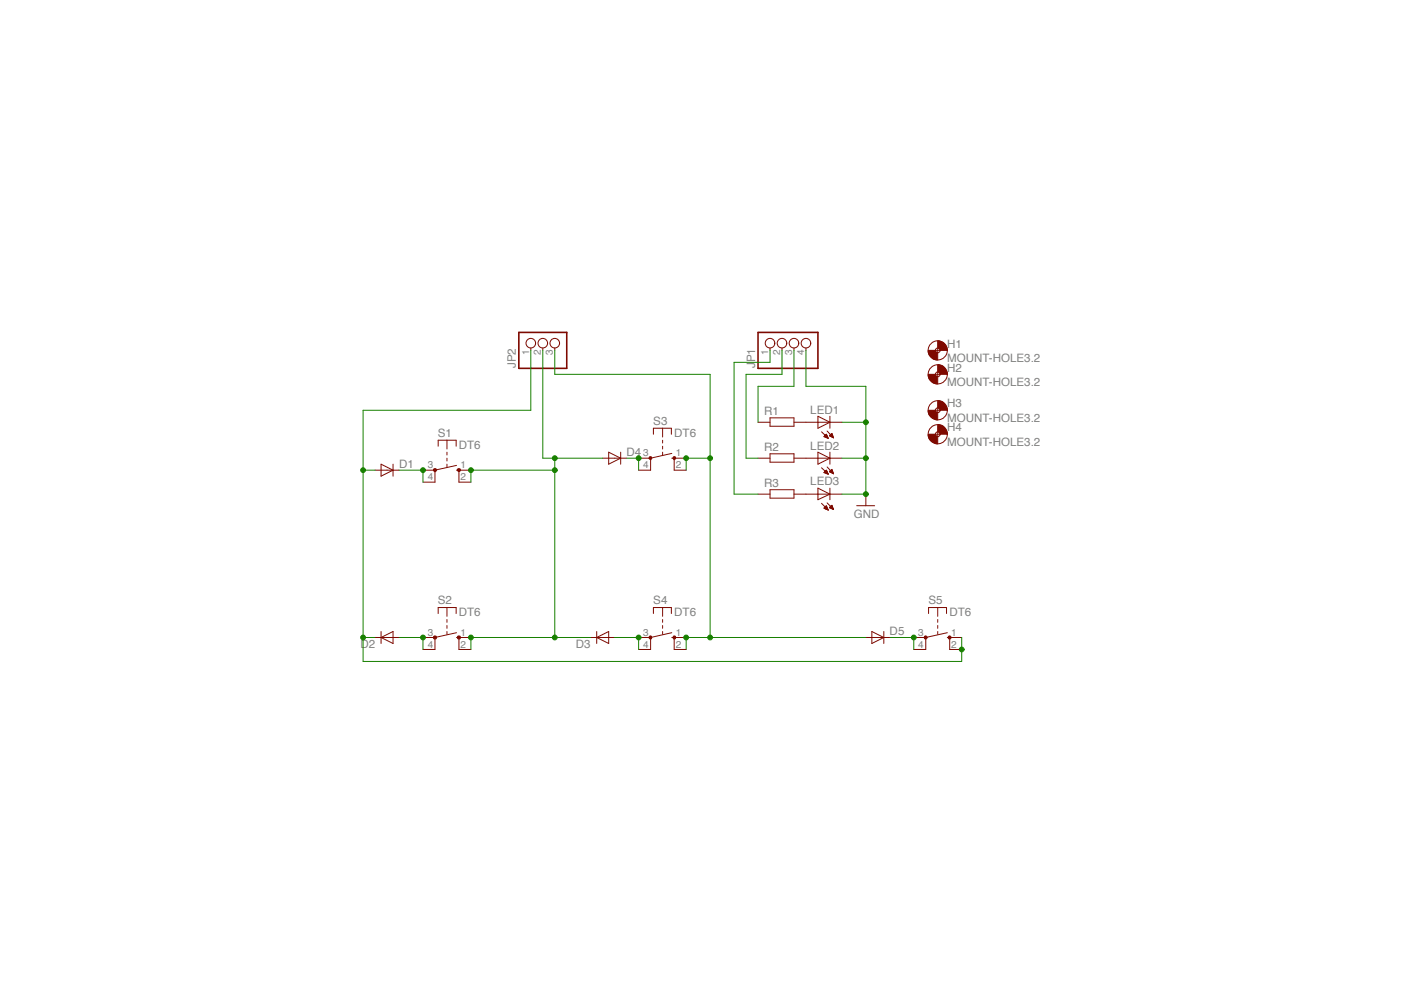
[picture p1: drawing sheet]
<svg xmlns="http://www.w3.org/2000/svg" width="297mm" height="210mm" viewBox="0 0 297 210" stroke-linecap="round" stroke-linejoin="round" font-family="sans-serif">
<path d="M92.9 94.6v-1.3h3.8v1.3M94.8 93.3v1.9M94.8 95.9v.6M94.8 97.1v.6M94.8 98.4v.6M96.8 99.7h.5v2.5M96.8 98.7l-4.6 1v2.5" fill="none" stroke="#7e0900" stroke-width=".21"/>
<path d="M91.9 99.4h.6v.4l-.3 .2-.3-.2z" fill-rule="evenodd" fill="#7e0900"/>
<path d="M92 99.4h.5v.5l-.3 .1-.2-.1z" fill="none" stroke="#7e0900" stroke-width=".21"/>
<path d="M97 99.4h.5v.4l-.2 .2-.3-.2z" fill-rule="evenodd" fill="#7e0900"/>
<path d="M89.7 99.7h2.5M97 99.4h.6v.5l-.3 .1-.3-.1zM97.3 99.7h2.5M89.7 102.2h2.5M97.3 102.2h2.5M92.9 130.1v-1.3h3.8v1.3M94.8 128.8v1.9M94.8 131.4v.5M94.8 132.6v.6M94.8 133.9v.6M96.8 135.2h.5v2.5M96.8 134.1l-4.6 1.1v2.5" fill="none" stroke="#7e0900" stroke-width=".21"/>
<circle cx="92.2" cy="135.2" r=".35" fill="#7e0900"/>
<circle cx="92.2" cy="135.2" r=".35" fill="none" stroke="#7e0900" stroke-width=".21"/>
<circle cx="97.3" cy="135.2" r=".35" fill="#7e0900"/>
<g fill="none" stroke="#7e0900" stroke-width=".21">
<path d="M138.5 92.1v-1.3h3.8v1.3M140.5 90.8v1.9M140.5 93.3v.6M140.5 94.6v.6M140.5 95.9v.6M142.4 97.1h.5v2.6M142.4 96.1l-4.5 1v2.6M89.7 135.2h2.5M89.7 137.7h2.5M97.3 135.2h2.5M97.3 137.7h2.5"/>
<circle cx="97.3" cy="135.2" r=".35"/>
</g>
<path d="M137.7 96.9h.4l.1 .2-.3 .4-.3-.4z" fill-rule="evenodd" fill="#7e0900"/>
<path d="M137.7 96.9h.4l.1 .2-.3 .4-.3-.4z" fill="none" stroke="#7e0900" stroke-width=".21"/>
<path d="M142.7 96.9h.5l.1 .2-.4 .4-.2-.4z" fill-rule="evenodd" fill="#7e0900"/>
<path d="M135.4 97.1h2.5M135.4 99.7h2.5M142.8 96.9h.4l.1 .2-.4 .4-.2-.4zM142.9 97.1h2.6M142.9 99.7h2.6M138.5 130.1v-1.3h3.8v1.3M140.5 128.8v1.9M140.5 131.4v.5M140.5 132.6v.6M140.5 133.9v.6M142.4 135.2h.5v2.5M142.4 134.1l-4.5 1.1v2.5" fill="none" stroke="#7e0900" stroke-width=".21"/>
<path d="M137.7 134.9h.4v.5h-.4z" fill-rule="evenodd" fill="#7e0900"/>
<path d="M137.7 134.9h.4v.5h-.4z" fill="none" stroke="#7e0900" stroke-width=".21"/>
<path d="M142.7 134.9h.5v.5h-.5z" fill-rule="evenodd" fill="#7e0900"/>
<path d="M135.4 135.2h2.5M135.4 137.7h2.5M142.8 134.9h.4v.5h-.4zM142.9 135.2h2.6M142.9 137.7h2.6M196.9 130.1v-1.3h3.8v1.3M198.8 128.8v1.9M198.8 131.4v.5M198.8 132.6v.6M198.8 133.9v.6M200.9 135.2h.5v2.5M200.9 134.1l-4.6 1.1v2.5" fill="none" stroke="#7e0900" stroke-width=".21"/>
<path d="M196 134.9h.4l.2 .2-.2 .3h-.4z" fill-rule="evenodd" fill="#7e0900"/>
<path d="M196 134.9h.4l.2 .3-.2 .2h-.4z" fill="none" stroke="#7e0900" stroke-width=".21"/>
<path d="M201.1 134.9h.4l.2 .2-.2 .3h-.4z" fill-rule="evenodd" fill="#7e0900"/>
<g fill="none" stroke="#7e0900" stroke-width=".21">
<path d="M112.5 73.8v.5M115.1 73.8v.5M117.6 73.8v.5M163.3 73.8v.5M165.8 73.8v.5M168.3 73.8v.5M170.9 73.8v.5M79.5 99.7h5.1M80.8 98.4l2.5 1.3-2.5 1.3zM83.3 98.4v2.6M127.8 97.1h5.1M129.1 95.9l2.5 1.2-2.5 1.3z"/>
<path d="M131.6 95.9v2.5M160.7 89.5h2.6M160.7 97.1h2.6M163.3 88.6h5v1.8h-5zM163.3 96.2h5v1.8h-5zM168.3 89.5h10.2M168.3 97.1h10.2M173.4 88.3l2.6 1.2-2.6 1.3zM173.4 95.9l2.6 1.2-2.6 1.3zM174.2 91.6l1.4 1.3M174.2 99.2l1.4 1.3M174.7 92.6l.5-.5 .4 .8z"/>
<path d="M174.8 92.6h.7M174.8 92.5h.6M174.9 92.4h.5M174.9 92.3h.5M174.9 99.9h.5M174.9 92.7h.6M174.9 92.2h.4M174.9 99.9h.4M175 99.8h.3M175.1 92.7h.4M175.1 92.2h.1M175.3 92.8h.2"/>
<path d="M175.4 91.4l1.3 1.4M175.4 99l1.3 1.4M175.5 92.9h.1M175.9 92.4h.7M175.9 92.3h.7M175.9 92.4l.8 .4M175.9 92.4l.5-.5 .3 .9M175.9 99.9h.7M176 88.3v2.5M176 95.9v2.5M176 92.2h.5M176 99.9h.5"/>
<path d="M176 92.5h.6M176 99.8h.5M176.1 92.2h.4M176.2 92.6h.4M176.2 92.1h.2M176.2 99.7h.2M176.3 92h.1M176.3 99.6h.1M176.4 92.7h.2M176.6 92.7h.1M160.7 104.8h2.6M163.3 103.8h5v1.8h-5z"/>
<path d="M168.3 104.8h10.2M173.4 103.5l2.6 1.3-2.6 1.2zM174.2 106.7l1.4 1.5M174.7 100.2l.5-.5 .4 .8zM174.7 107.7l.5-.5 .4 1zM174.8 100.2h.7M174.8 100.1h.6M174.8 107.8h.7M174.8 107.7h.6M174.9 100h.5M174.9 107.6h.5M174.9 100.3h.6"/>
<path d="M174.9 107.9h.6M174.9 107.5h.4M175 107.4h.3M175.1 100.4h.4M175.1 108h.4M175.1 107.3h.1M175.3 100.4h.2M175.4 106.6l1.3 1.4M175.5 108.1h.1M175.9 100h.7M175.9 100l.8 .4M175.9 100l.5-.5 .3 .9"/>
<path d="M175.9 107.6h.7M175.9 107.6l.8 .4M175.9 107.6l.5-.5 .3 .9M176 103.5v2.5M176 107.5h.5M176 100.1h.6M176 107.7h.6M176 107.4h.5M176.1 107.3h.4M176.2 100.2h.4M176.2 107.8h.4M176.2 107.2h.2"/>
<path d="M176.4 100.3h.2M176.4 107.9h.2M176.6 100.4h.1M176.6 108h.1M79.5 135.2h5.1M80.8 135.2l2.5-1.3v2.5zM80.8 133.9v2.5M125.2 135.2h5.1M126.5 135.2l2.6-1.3v2.5zM126.5 133.9v2.5M183.6 135.2h5.1M184.8 133.9l2.6 1.3-2.6 1.2z"/>
<path d="M187.4 133.9v2.5M193.7 135.2h2.6M193.7 137.7h2.6M201.1 134.9h.4l.2 .3-.2 .2h-.4zM201.4 135.2h2.5M201.4 137.7h2.5"/>
<circle cx="112.5" cy="72.8" r="1.02"/>
<circle cx="115.1" cy="72.8" r="1.02"/>
<circle cx="117.6" cy="72.8" r="1.02"/>
<circle cx="163.3" cy="72.8" r="1.02"/>
<circle cx="165.8" cy="72.8" r="1.02"/>
<circle cx="168.3" cy="72.8" r="1.02"/>
<circle cx="170.9" cy="72.8" r="1.02"/>
</g>
<path d="M110 70.5h10.2v7.6h-10.2zM160.7 70.5h12.7v7.6h-12.7z" fill="none" stroke="#7e0900" stroke-width=".34"/>
<path d="M198.8 72.2a2.02 2.02 0 0 1 2 2.1h-1.5l-.1-.3-.4-.2z" fill-rule="evenodd" fill="#7e0900"/>
<path d="M198.8 72.3a2.02 2.02 0 0 1 2.1 2h-1.6l-.1-.3-.4-.2z" fill="none" stroke="#7e0900" stroke-width=".21"/>
<path d="M196.8 74.3h1.5l.1 .2 .4 .3v1.5a2.02 2.02 0 0 1-2-2z" fill-rule="evenodd" fill="#7e0900"/>
<g fill="none" stroke="#7e0900" stroke-width=".21">
<path d="M196.8 74.3h1.5l.1 .2 .4 .3v1.5a2.02 2.02 0 0 1-2-2zM198.3 74.3h1M198.8 73.8v1"/>
<circle cx="198.8" cy="74.3" r="2.03"/>
<circle cx="198.8" cy="74.3" r=".51"/>
</g>
<path d="M198.8 77.3a2.02 2.02 0 0 1 2 2h-1.5l-.1-.2-.4-.3z" fill-rule="evenodd" fill="#7e0900"/>
<path d="M198.8 77.3a2.02 2.02 0 0 1 2.1 2.1h-1.6l-.1-.3-.4-.2z" fill="none" stroke="#7e0900" stroke-width=".21"/>
<path d="M196.8 79.3h1.5l.1 .3 .4 .3v1.5a2.02 2.02 0 0 1-2-2.1z" fill-rule="evenodd" fill="#7e0900"/>
<g fill="none" stroke="#7e0900" stroke-width=".21">
<path d="M196.8 79.4h1.5l.3 .4 .2 .1v1.5a2.02 2.02 0 0 1-2-2zM198.3 79.4h1M198.8 78.9v1"/>
<circle cx="198.8" cy="79.4" r="2.03"/>
<circle cx="198.8" cy="79.4" r=".51"/>
</g>
<path d="M198.8 84.9a2.02 2.02 0 0 1 2 2.1h-1.5l-.1-.3-.4-.2z" fill-rule="evenodd" fill="#7e0900"/>
<path d="M198.8 85a2.02 2.02 0 0 1 2.1 2h-1.6l-.1-.3-.4-.2z" fill="none" stroke="#7e0900" stroke-width=".21"/>
<path d="M196.8 87h1.5l.1 .2 .4 .3v1.5a2.02 2.02 0 0 1-2-2z" fill-rule="evenodd" fill="#7e0900"/>
<g fill="none" stroke="#7e0900" stroke-width=".21">
<path d="M196.8 87h1.5l.3 .4 .2 .1v1.5a2.02 2.02 0 0 1-2-2zM198.3 87h1M198.8 86.5v1"/>
<circle cx="198.8" cy="87" r="2.03"/>
<circle cx="198.8" cy="87" r=".51"/>
</g>
<path d="M198.8 90a2.02 2.02 0 0 1 2 2h-1.5l-.1-.2-.4-.3z" fill-rule="evenodd" fill="#7e0900"/>
<path d="M198.8 90a2.02 2.02 0 0 1 2.1 2.1h-1.6l-.1-.3-.4-.2z" fill="none" stroke="#7e0900" stroke-width=".21"/>
<path d="M196.8 92h1.5l.1 .3 .4 .3v1.5a2.02 2.02 0 0 1-2-2.1z" fill-rule="evenodd" fill="#7e0900"/>
<g fill="none" stroke="#7e0900" stroke-width=".21">
<path d="M196.8 92.1h1.5l.3 .4 .2 .1v1.5a2.02 2.02 0 0 1-2-2zM198.3 92.1h1M198.8 91.6v1M181.6 107.2h3.8M183.6 104.8v2.4"/>
<circle cx="198.8" cy="92.1" r="2.03"/>
<circle cx="198.8" cy="92.1" r=".51"/>
</g>
<path d="M163.3 74.3v2.5h-7.7v28h5.1M165.8 74.3v5.1h-7.6v17.7h2.5M168.3 74.3v7.6h-7.6v7.6M84.6 99.7h5.1v2.5" fill="none" stroke="#188000" stroke-width=".21"/>
<circle cx="89.7" cy="99.7" r=".51" fill="#188000"/>
<g fill="none" stroke="#188000" stroke-width=".21">
<path d="M84.6 135.2h5.1v2.5"/>
<circle cx="89.7" cy="99.7" r=".51"/>
</g>
<circle cx="89.7" cy="135.1" r=".51" fill="#188000"/>
<g fill="none" stroke="#188000" stroke-width=".21">
<path d="M132.9 97.1h2.5v2.6"/>
<circle cx="89.7" cy="135.2" r=".51"/>
</g>
<circle cx="135.4" cy="97.1" r=".51" fill="#188000"/>
<g fill="none" stroke="#188000" stroke-width=".21">
<path d="M130.3 135.2h5.1v2.5"/>
<circle cx="135.4" cy="97.1" r=".51"/>
</g>
<circle cx="135.4" cy="135.1" r=".51" fill="#188000"/>
<g fill="none" stroke="#188000" stroke-width=".21">
<path d="M99.8 99.7v2.5M127.8 97.1h-10.2v38.1M125.2 135.2h-25.4v2.5"/>
<circle cx="135.4" cy="135.2" r=".51"/>
</g>
<circle cx="99.8" cy="135.1" r=".51" fill="#188000"/>
<circle cx="99.8" cy="135.2" r=".51" fill="none" stroke="#188000" stroke-width=".21"/>
<circle cx="117.6" cy="135.1" r=".51" fill="#188000"/>
<g fill="none" stroke="#188000" stroke-width=".21">
<path d="M99.8 99.7h17.8"/>
<circle cx="117.6" cy="135.2" r=".51"/>
</g>
<circle cx="99.8" cy="99.7" r=".51" fill="#188000"/>
<circle cx="99.8" cy="99.7" r=".51" fill="none" stroke="#188000" stroke-width=".21"/>
<circle cx="117.6" cy="99.7" r=".51" fill="#188000"/>
<g fill="none" stroke="#188000" stroke-width=".21">
<path d="M115.1 74.3v22.8h2.5"/>
<circle cx="117.6" cy="99.7" r=".51"/>
</g>
<circle cx="117.6" cy="97.1" r=".51" fill="#188000"/>
<g fill="none" stroke="#188000" stroke-width=".21">
<path d="M145.5 97.1v2.6M150.6 97.1v38.1h-5.1v2.5"/>
<circle cx="117.6" cy="97.1" r=".51"/>
</g>
<circle cx="145.5" cy="135.1" r=".51" fill="#188000"/>
<g fill="none" stroke="#188000" stroke-width=".21">
<path d="M150.6 79.4v17.7h-5.1"/>
<circle cx="145.5" cy="135.2" r=".51"/>
</g>
<circle cx="145.5" cy="97.1" r=".51" fill="#188000"/>
<circle cx="145.5" cy="97.1" r=".51" fill="none" stroke="#188000" stroke-width=".21"/>
<circle cx="150.5" cy="97.1" r=".51" fill="#188000"/>
<g fill="none" stroke="#188000" stroke-width=".21">
<path d="M150.6 135.2h33"/>
<circle cx="150.6" cy="97.1" r=".51"/>
</g>
<circle cx="150.5" cy="135.1" r=".51" fill="#188000"/>
<g fill="none" stroke="#188000" stroke-width=".21">
<path d="M117.6 74.3v5.1h33M77 87v48.2h2.5M77 99.7h2.5"/>
<circle cx="150.6" cy="135.2" r=".51"/>
</g>
<circle cx="77" cy="99.7" r=".51" fill="#188000"/>
<g fill="none" stroke="#188000" stroke-width=".21">
<path d="M77 135.2v5"/>
<circle cx="77" cy="99.7" r=".51"/>
</g>
<circle cx="77" cy="135.1" r=".51" fill="#188000"/>
<g fill="none" stroke="#188000" stroke-width=".21">
<path d="M203.9 135.2v5h-126.9"/>
<circle cx="77" cy="135.2" r=".51"/>
</g>
<circle cx="203.9" cy="137.7" r=".51" fill="#188000"/>
<g fill="none" stroke="#188000" stroke-width=".21">
<path d="M112.5 74.3v12.7h-35.5M188.7 135.2h5v2.5"/>
<circle cx="203.9" cy="137.7" r=".51"/>
</g>
<circle cx="193.7" cy="135.1" r=".51" fill="#188000"/>
<g fill="none" stroke="#188000" stroke-width=".21">
<path d="M170.9 74.3v7.6h12.7v22.9h-5.1M178.5 89.5h5.1"/>
<circle cx="193.7" cy="135.2" r=".51"/>
</g>
<circle cx="183.6" cy="89.5" r=".51" fill="#188000"/>
<g fill="none" stroke="#188000" stroke-width=".21">
<path d="M178.5 97.1h5.1"/>
<circle cx="183.6" cy="89.5" r=".51"/>
</g>
<circle cx="183.6" cy="97.1" r=".51" fill="#188000"/>
<circle cx="183.6" cy="97.1" r=".51" fill="none" stroke="#188000" stroke-width=".21"/>
<circle cx="183.6" cy="104.7" r=".51" fill="#188000"/>
<circle cx="183.6" cy="104.8" r=".51" fill="none" stroke="#188000" stroke-width=".21"/>
<g font-size="2.5" fill="#808080">
<text x="200.8" y="76.7">MOUNT-HOLE3.2</text>
<text x="200.8" y="73.7">H1</text>
<text x="109.3" y="78.1" transform="rotate(-90 109.3 78.1)">JP2</text>
<text x="160.1" y="78.1" transform="rotate(-90 160.1 78.1)">JP1</text>
<text x="200.8" y="81.8">MOUNT-HOLE3.2</text>
<text x="200.8" y="78.8">H2</text>
<text x="162" y="88">R1</text>
<text x="171.8" y="87.7">LED1</text>
<text x="200.8" y="89.4">MOUNT-HOLE3.2</text>
<text x="200.8" y="86.4">H3</text>
<text x="92.9" y="92.7">S1</text>
<text x="97.3" y="95.2">DT6</text>
<text x="138.5" y="90.1">S3</text>
<text x="143" y="92.7">DT6</text>
<text x="162" y="95.6">R2</text>
<text x="171.8" y="95.3">LED2</text>
<text x="200.8" y="94.5">MOUNT-HOLE3.2</text>
<text x="200.8" y="91.4">H4</text>
<text x="84.6" y="99.2">D1</text>
<text x="132.8" y="96.6">D4</text>
<text x="162" y="103.2">R3</text>
<text x="171.8" y="102.9">LED3</text>
<text x="181" y="109.8">GND</text>
<text x="92.9" y="128.2">S2</text>
<text x="97.3" y="130.7">DT6</text>
<text x="138.5" y="128.2">S4</text>
<text x="143" y="130.7">DT6</text>
<text x="196.9" y="128.2">S5</text>
<text x="201.3" y="130.7">DT6</text>
<text x="76.4" y="137.4">D2</text>
<text x="122.1" y="137.4">D3</text>
<text x="188.6" y="134.6">D5</text>
</g>
<g font-size="2.1" fill="#808080">
<text x="112.2" y="75.3" transform="rotate(-90 112.2 75.3)">1</text>
<text x="114.7" y="75.3" transform="rotate(-90 114.7 75.3)">2</text>
<text x="117.2" y="75.3" transform="rotate(-90 117.2 75.3)">3</text>
<text x="162.9" y="75.3" transform="rotate(-90 162.9 75.3)">1</text>
<text x="165.4" y="75.3" transform="rotate(-90 165.4 75.3)">2</text>
<text x="168" y="75.3" transform="rotate(-90 168 75.3)">3</text>
<text x="170.5" y="75.3" transform="rotate(-90 170.5 75.3)">4</text>
<text x="90.7" y="99.3">3</text>
<text x="90.7" y="101.8">4</text>
<text x="97.6" y="99.3">1</text>
<text x="97.6" y="101.8">2</text>
<text x="136.3" y="96.7">3</text>
<text x="136.3" y="99.3">4</text>
<text x="143.3" y="96.7">1</text>
<text x="143.3" y="99.3">2</text>
<text x="90.7" y="134.8">3</text>
<text x="90.7" y="137.3">4</text>
<text x="97.6" y="134.8">1</text>
<text x="97.6" y="137.3">2</text>
<text x="136.3" y="134.8">3</text>
<text x="136.3" y="137.3">4</text>
<text x="143.3" y="134.8">1</text>
<text x="143.3" y="137.3">2</text>
<text x="194.7" y="134.8">3</text>
<text x="194.7" y="137.3">4</text>
<text x="201.7" y="134.8">1</text>
<text x="201.7" y="137.3">2</text>
</g>
</svg>
